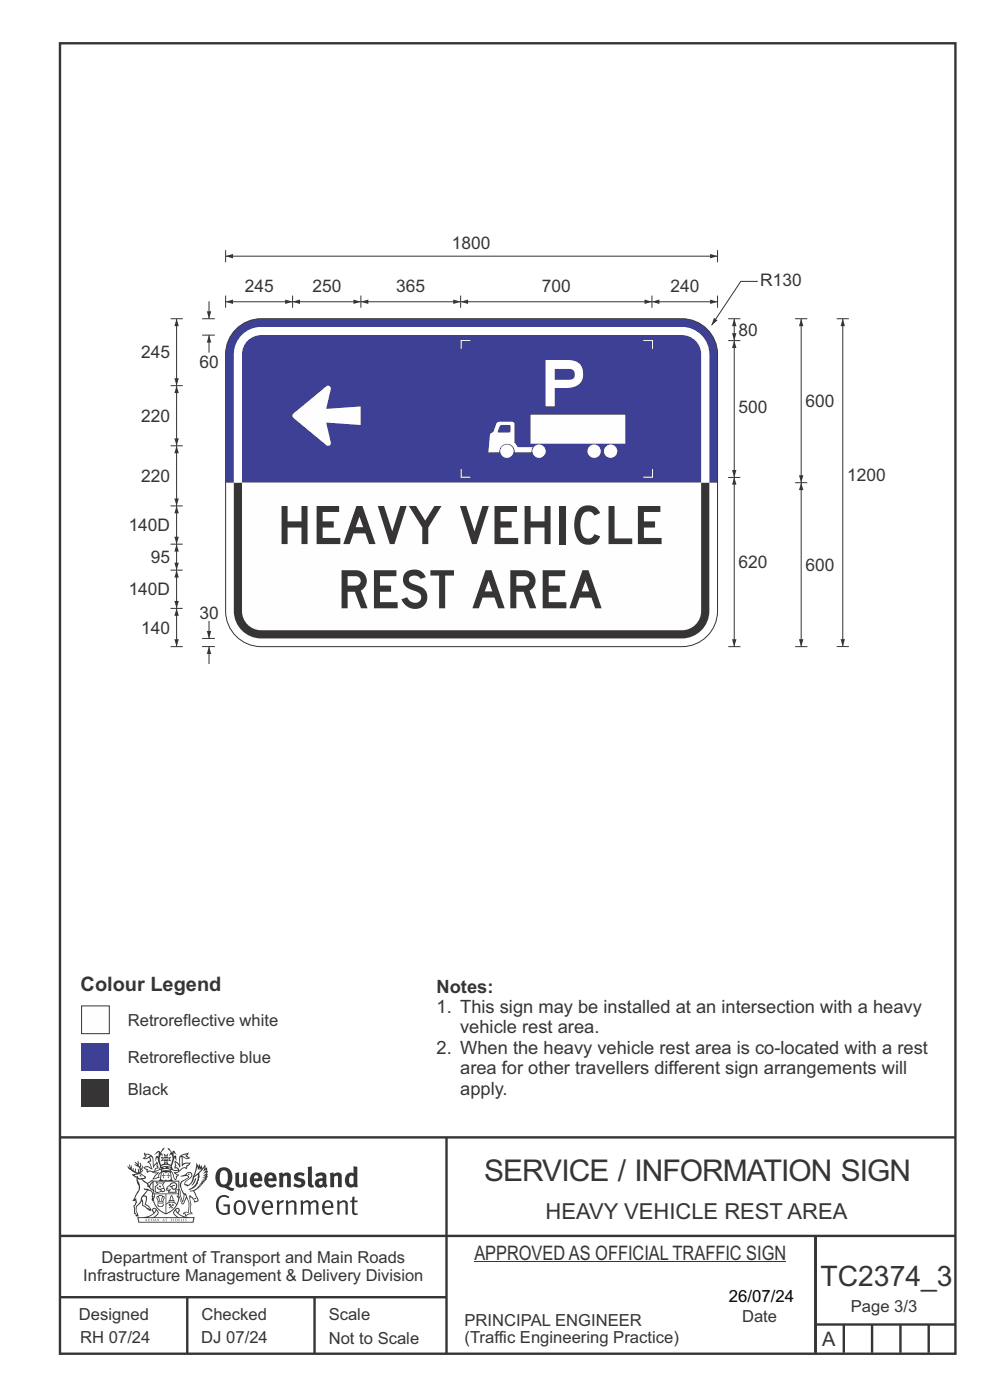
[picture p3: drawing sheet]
<svg xmlns="http://www.w3.org/2000/svg" width="210mm" height="297mm" viewBox="0 0 210 297" stroke-linecap="round" stroke-linejoin="round" font-family="sans-serif">
<g fill="none" stroke="#373435" stroke-width=".51">
<path d="M12.7 9.2h190v278h-190zM12.7 241.3h190M94.7 241.4v45.8M12.7 275.2h82M12.7 262.2h190.1M39.7 275.2v12M66.7 275.2v12M173 262.1v24.9M173 281h29.7M179 281v6M185 281v6M191 281v6"/>
<path d="M197 281v6"/>
</g>
<g fill="#373435">
<path d="M47 248.4a2.55 2.55 0 0 0 0 2.7l.3 .2a.81 .81 0 0 0 1-1v-.5a1.04 1.04 0 0 0-1.1-1.5zM46.3 248.1a1.82 1.82 0 0 1 2.1-.2 1.82 1.82 0 0 1 .9 1.8 2.29 2.29 0 0 1-.8 2l.7 .3h.5l-.2 .6a2.87 2.87 0 0 1-2-.7 2.12 2.12 0 0 1-1.7-3.1z" fill-rule="evenodd"/>
<path d="M49.9 248.9l.8-.2v2a.46 .46 0 0 0 .3 .6 .46 .46 0 0 0 .6-.3v-2.1l.7-.2v2.4l.2 .5-.5 .3-.3-.3a1.02 1.02 0 0 1-1.2 .3 1.02 1.02 0 0 1-.6-1.1z" fill-rule="evenodd"/>
<path d="M54 249.5l-.1 .5h.9a.49 .49 0 0 0-.2-.6 .49 .49 0 0 0-.6 .1zM53.4 249.1a1.34 1.34 0 0 1 1.6-.2 1.34 1.34 0 0 1 .6 1.5v.2h-1.7a.77 .77 0 0 0 .5 .8 .77 .77 0 0 0 .9-.4l.3 .5a1.59 1.59 0 0 1-2 .2 1.59 1.59 0 0 1-.5-2.1z" fill-rule="evenodd"/>
<path d="M57 249.5l-.1 .5h1a.49 .49 0 0 0-.2-.6 .49 .49 0 0 0-.7 .1zM56.4 249.1a1.34 1.34 0 0 1 1.6-.2 1.34 1.34 0 0 1 .7 1.5v.2h-1.8a.77 .77 0 0 0 .5 .8 .77 .77 0 0 0 .9-.4l.4 .5a1.59 1.59 0 0 1-2.1 .2 1.59 1.59 0 0 1-.5-2.1z" fill-rule="evenodd"/>
<path d="M59.2 248.9l.7-.2 .1 .4a.95 .95 0 0 1 1-.3 .95 .95 0 0 1 .7 .8v2.3h-.8v-2.3a.46 .46 0 0 0-.8 .1v2.2h-.8z" fill-rule="evenodd"/>
<path d="M62.6 249.1a1.75 1.75 0 0 1 2-.1l-.2 .5-.6-.2a.43 .43 0 0 0-.6 .3l.4 .3a1.04 1.04 0 0 1 1.2 1.1 1.04 1.04 0 0 1-1.4 1l-1.2-.4 .3-.6 1 .4 .4-.4a.88 .88 0 0 0-1-.5l-.4-.2-.1-.4z" fill-rule="evenodd"/>
<path d="M65.3 247.6l.8-.2 .1 3.8 .3 .2 .1 .4a.88 .88 0 0 1-1 0 .88 .88 0 0 1-.3-1z" fill-rule="evenodd"/>
<path d="M67.8 250.6a.43 .43 0 0 0-.1 .7 .43 .43 0 0 0 .7-.1v-.7zM66.8 249.1a1.7 1.7 0 0 1 2.4 .1v1.9l.3 .4-.4 .5-.5-.4a1.03 1.03 0 0 1-1.7-.1 1.03 1.03 0 0 1 .8-1.5h.7v-.4a.8 .8 0 0 0-1.2 .1z" fill-rule="evenodd"/>
<path d="M70 248.9l.7-.2 .1 .4a.95 .95 0 0 1 1-.3 .95 .95 0 0 1 .7 .8v2.3h-.8v-2.3a.46 .46 0 0 0-.8 .1v2.2h-.8z" fill-rule="evenodd"/>
<path d="M74.3 249.5a1.48 1.48 0 0 0 0 1.7h.5l.2-.1v-1.5l-.3-.2zM75 247.4l.8 .1 .1 4.4h-.7l-.1-.2a1.26 1.26 0 0 1-1.4 0 1.26 1.26 0 0 1-.5-1.3 1.29 1.29 0 0 1 .4-1.4 1.29 1.29 0 0 1 1.4-.1z" fill-rule="evenodd"/>
<path d="M46.4 253.9a1.72 1.72 0 0 1 2.3 0l-.3 .3a1.24 1.24 0 0 0-1.4-.2 1.24 1.24 0 0 0-.6 1.4 1.49 1.49 0 0 0 1.2 1.9l.7-.1v-1.3h-.8l-.1-.4h1.3v1.9a1.93 1.93 0 0 1-2.2 0 1.93 1.93 0 0 1-.7-2.2l.2-.8z" fill-rule="evenodd"/>
<path d="M50.4 255.1a1.65 1.65 0 0 0 .2 2.2 .99 .99 0 0 0 1-1.4 .78 .78 0 0 0-.4-.8 .78 .78 0 0 0-.8 0zM50 254.9a1.33 1.33 0 0 1 1.6-.1 1.33 1.33 0 0 1 .5 1.4 1.31 1.31 0 0 1-1.3 1.6 1.31 1.31 0 0 1-1.2-1.6v-.6z" fill-rule="evenodd"/>
<path d="M52.5 254.7l.4-.1 .9 2.6 .8-2.5h.5l-1.1 3h-.5z" fill-rule="evenodd"/>
<path d="M56.3 255.2l-.2 .7h1.3a.7 .7 0 0 0-.3-.8 .7 .7 0 0 0-.8 .1zM55.9 255a1.22 1.22 0 0 1 1.5-.2 1.22 1.22 0 0 1 .5 1.5h-1.8a.93 .93 0 0 0 .5 1 .93 .93 0 0 0 1.1-.2l.2 .3a1.43 1.43 0 0 1-1.8 .1 1.43 1.43 0 0 1-.6-1.7z" fill-rule="evenodd"/>
<path d="M58.7 254.7l.4-.1 .1 .5 .4-.4 .6-.1-.2 .5a.66 .66 0 0 0-.8 .7v1.9h-.4z" fill-rule="evenodd"/>
<path d="M60.6 254.7l.4-.1 .1 .5a.94 .94 0 0 1 1-.5 .94 .94 0 0 1 .8 .8v2.3h-.5l-.1-2.5a.81 .81 0 0 0-1.2 .3v2.2h-.4z" fill-rule="evenodd"/>
<path d="M63.7 254.7l.5-.1 .1 .5 .4-.3a.78 .78 0 0 1 1.1 .3 .9 .9 0 0 1 1-.5 .9 .9 0 0 1 .8 .8v2.3h-.5l-.1-2.5a.67 .67 0 0 0-1.1 .3v2.2h-.5v-2.4l-.4-.3-.7 .4v2.3h-.5z" fill-rule="evenodd"/>
<path d="M69 255.2l-.1 .7h1.3a.7 .7 0 0 0-.3-.8 .7 .7 0 0 0-.9 .1zM68.7 255a1.22 1.22 0 0 1 1.5-.2 1.22 1.22 0 0 1 .5 1.5h-1.8a.93 .93 0 0 0 .4 1 .93 .93 0 0 0 1.2-.2l.1 .3a1.44 1.44 0 0 1-1.7 .1 1.44 1.44 0 0 1-.6-1.7z" fill-rule="evenodd"/>
<path d="M71.4 254.7l.5-.1 .1 .5a.94 .94 0 0 1 1-.5 .94 .94 0 0 1 .8 .8v2.3h-.5l-.1-2.5a.81 .81 0 0 0-1.2 .3v2.2h-.4z" fill-rule="evenodd"/>
<path d="M74.7 253.9l.5-.1v.9h.7l-.1 .3h-.6v2.2l.1 .2h.5l.1 .3a.75 .75 0 0 1-1.2-.6v-2.1h-.4v-.3h.4z" fill-rule="evenodd"/>
<path d="M30.8 244.9l1.1 .3-.9 .5h-.4l.6-.5zM31.8 245.4h.2a2.44 2.44 0 0 1 .4 1.9l.1 .5 .7-1-.1 .6 .3 .3a.57 .57 0 0 0-.6 .7l-1-.1-.5 .2 .2-.5-.8-.3 .7-.1 .9 .5 .1-.1-.6-1.3-.2-.2h.5zM30.7 244.4l-.1 .5 .2 .4-.6 .4a1.04 1.04 0 0 0 1.4-.1l.2 .6-.3 .1-.2 .4a.94 .94 0 0 1 .8 1.1l-.2-.1a1.16 1.16 0 0 0-1.5-.1l.3 .4 .4 .2 .1 .5 .2 .1 .1-.2a.94 .94 0 0 1 1.1 .2l.8 .1-1.2 1.2a1.13 1.13 0 0 0 1.2-.2l.4-.1-.1-.4 .5-.8a.83 .83 0 0 0-.6 1.1l-.3-.1-.7 .4 1.1-1.4-.5 .1-.5-.1 1.3-.5-.1-.1-.9 .4v-.3l.2-.2 .3 .1 .1-.3-.2-.4v-.6l-.1-.4-.7 1v-.7a1.42 1.42 0 0 0-1.6-1.8z" fill-rule="evenodd"/>
<path d="M38.5 245.2l.5-.2 .7-.1-.6 .3 .8 .5h-.3zM38.3 245.5l.2-.1 .1 2a1.69 1.69 0 0 1 1.6-.6l-.8 .5 .1 .5a1.1 1.1 0 0 0-1.5 .6l-.1-.5-.2-.2h-.5l.3-.4-.3-.7a1.42 1.42 0 0 1 .8 1.1l.2-.1zM37.1 246.2l.1 1-.2 .3 .1 .4h.5l.1 .2a.96 .96 0 0 1-1.1-.1l-.1 .1a1.06 1.06 0 0 0 1.3 .2v.1a.72 .72 0 0 1-1 .2l.3 .5 .6 .2-.4 .2-.1 .6-.2-.3-.4-1.1-.4-.4 .4 .9a1.54 1.54 0 0 0 .7 1.2l.2-.3a.58 .58 0 0 1 .4-.8l.2-.1h-.3l-.5-.3 .9-.5a.93 .93 0 0 1 1.2-.5v.2l.2-.2 .1-.5a.99 .99 0 0 0 .7-.8l-1.3 .1-.3 .2-.1-1.4 .9 .4 .9-.3h-.4l-.5-.4 .4-.7-.6 .2a1.46 1.46 0 0 0-1.4 2.1v.4l-.2-.4z" fill-rule="evenodd"/>
<path d="M35.6 248.9l.2 .1-.1 .3 .4 .1h-.4v.6l-.1-.6h-.3l.3-.1z" fill-rule="evenodd"/>
<path d="M34.6 248.9l.2 .1v.3l.3 .1h-.3l-.1 .6v-.6h-.4l.4-.1z" fill-rule="evenodd"/>
<path d="M34.3 248.8a.57 .57 0 0 1 .9 .2 .57 .57 0 0 1 .9-.2l.2 1.4h-.2a.57 .57 0 0 1-.9 0 .69 .69 0 0 1-1.1 0zM34.2 248.1l-.3 2.1-.2 .4h3l-.2-.4-.3-2.1h-.2v.2l-.8-.1-.8 .1v-.2z" fill-rule="evenodd"/>
<path d="M34.2 252.4a.3 .3 0 0 0 .6 0 .3 .3 0 0 0-.6 0zM33.3 250.9l.3 .3-.3 .4a.79 .79 0 0 0 0 1.3l.8-.2-.1-.3a.55 .55 0 0 1-.7-.6l.1-.1 .2 .3 .3 .2 .8-.2-.4-.7 .4-.4-.7 .2zM33 250.7l1.1 .2 .9-.2-.4 .6 .4 1.2a.56 .56 0 0 1-.8 .3l-.2 .1a.73 .73 0 0 1-.9 .1 .73 .73 0 0 1-.3-1v-.4l.6-.4z" fill-rule="evenodd"/>
<path d="M35.6 251.8l.7-.4a.58 .58 0 0 1 1-.1 .58 .58 0 0 1-.4 .9l-.3-.3a.43 .43 0 0 1 .6-.4 .57 .57 0 0 0-.8 .2l-.2-.1-.3 .1 .4 .2a.55 .55 0 0 0 .9 .4v.5h-1.3l.3-.4-.1-.1-.6 .1 .2-.3-.2-.1zM35.4 251.8l-.1 .2a.39 .39 0 0 0 .2 .6h.3l-.2 .4h1.9l-.1-.8a.86 .86 0 0 0-.1-1.3 .86 .86 0 0 0-1.3 .4z" fill-rule="evenodd"/>
<path d="M36 254.8h.8v.2h-.8zM36.4 253.8l.2 .8h-.4zM36.4 253.5l-.3 .5-.1 .6h-.2v.4l-.7 .4 .2 .1a1.48 1.48 0 0 1 2.1 .2l.2-.1-.6-.5v-.5h-.2l-.1-.6z" fill-rule="evenodd"/>
<path d="M35.8 255.4l.4 .1 .1 .3 .3-.2-.2-.2a.38 .38 0 0 1 .5 .5l-.2-.2-.3 .2 .3 .2-.3 .3-.1-.4-.4 .4-.1-.2 .4-.3-.1-.1-.2 .1z" fill-rule="evenodd"/>
<path d="M34.5 254h.2v.2l-.2 .6h-.2zM33.6 255.3h.9v.2a.55 .55 0 0 1-.8 .4v-.2l-.2-.1zM33.4 254h.2l.2 .8h-.2zM33.6 255l.8-.1 .1 .2h-.8zM33.8 253.7h.5l-.2 1.1h-.1zM33.3 253.8l-.1 .3 .3 1.1a.48 .48 0 0 0-.1 .6 .48 .48 0 0 0 .5 .2h.5a.49 .49 0 0 0 .2-.8l.3-1.1-.1-.3a1.42 1.42 0 0 0-1.5 0z" fill-rule="evenodd"/>
<path d="M33.7 251.5l.4 .1 .1 .3h-.3z" fill-rule="evenodd"/>
<path d="M41.3 250.1l.3-.2-.2 .8-.6 .8h-.2l.5-.7z" fill-rule="evenodd"/>
<path d="M39.7 249l.3-.2 .5 .2a.88 .88 0 0 1-.6 1.1 1.22 1.22 0 0 0-.8 1.3l.5 .2a.72 .72 0 0 0 .9-.4l.5-.8 .2-.6 .8-.6v.2a2.85 2.85 0 0 1-2 2.9l.1 .1a2.13 2.13 0 0 0 1.9-1.5v-.3a2.01 2.01 0 0 0 .3-1.7l1.1-1.3-.4 1 .7-.5-.7 1 .8-.4-.8 .8 .7-.2-.9 .6 .8-.1-.8 .4h.7l-.8 .3 .3 .2h-.4l.2 .3h-.4l.2 .3h-.4l.1 .2h-.1a2.16 2.16 0 0 1-2 1.1l.1 .2 .4-.1a.76 .76 0 0 1 .7 .8l.5 1.2-.6 .2a1.45 1.45 0 0 0-1.1-1.3l.2 1.8-.1 1.8 .4 .3a1.07 1.07 0 0 0-1.2 .4v-.3l-.5-.2a.87 .87 0 0 1 1.1-.1v-.7a4.4 4.4 0 0 0-.6-3.1l-.1-.3h-.2a2.16 2.16 0 0 1-.7-2.2l.3-.4 1.2-.7a.55 .55 0 0 0-.4-.8zM37.8 252.4a.76 .76 0 0 1 .3 1.1l.6 1.6 .4-1.7 .2 .1a.61 .61 0 0 1-.1 .9l-.3 .8-.2 .1-.7-1.6-.3 .1a1.18 1.18 0 0 0 .1-1.4zM41.8 247.5l.2 .7 .3-.5v.6l.4-.5a1.9 1.9 0 0 1-1.2 1.4l-.3 .3zM38.2 249.6l1.4-.2 .2 .2v.3l-.5 .2a1.26 1.26 0 0 0-.9 1.9l.2 .7a1.84 1.84 0 0 1 .1 2.1l-.4-1.4a.96 .96 0 0 0-.4-1.2l-.4 .2a.78 .78 0 0 1 0 1.3l.1 .3h.4l.4 1.1a.38 .38 0 0 0 .2 .4 .38 .38 0 0 0 .4-.1l.6-1.2a2.94 2.94 0 0 1 .4 2.5l-.1 .4h-.8l-.3 .4v.2l.4-.1 .1 .4 .2 .1a1.02 1.02 0 0 1 1.3-.5v-.4l-.3-.1 .1-1.8-.3-1.3h.1a1.14 1.14 0 0 1 .8 1 .63 .63 0 0 0 .8-.2 .63 .63 0 0 0-.2-.9l-.6-1.2 .9-.6 .2-.4h.3l-.1-.2h.4l-.1-.3h.3l-.1-.3 .5-.1-.2-.2 .6-.4v-.2h-.2l.4-.5h-.3l.3-.5-.4 .1 .4-.5v-.3l-.3 .2 .2-.7-.1-.2-.4 .3v-.8l-.6 .8-.2-.8-.2 .5-.3-.7-.1 .6-.5-.8-.1 1.4-.6 1.8a1.81 1.81 0 0 1-1 1.5l-.6-.2a1.75 1.75 0 0 1 1.1-1.2 .75 .75 0 0 0 .1-1.3 .75 .75 0 0 0-1.2 .4z" fill-rule="evenodd"/>
<path d="M41.2 254.1h.3l.2 .2-.4 .1z" fill-rule="evenodd"/>
<path d="M29.4 258.4h11.6l-.1 .8h-11.4zM31.3 258.2l.5-.1a2.48 2.48 0 0 0 1.4-1.3l.3 .5-.5 .6-.5 .3zM32.5 256.6l.3-.2 .2 .1-.3 .7zM37.2 256.8a2.65 2.65 0 0 0 1.8 1.4h-1.1l-.5-.3-.5-.6zM37.4 256.5l.2-.1 .3 .2-.3 .6zM29.2 258.2l.1 1.2h11.8l.2-1.1-.2-.1a4.1 4.1 0 0 1-3.3-.9l.3-.4-.1-.6a1.06 1.06 0 0 0-1.3 1l.2 .4 .6 .5h-4.7l.3-.1a.84 .84 0 0 0 .6-.8 .84 .84 0 0 0-.5-.8l-.3-.2h-.5l-.1 .6 .3 .4a4.2 4.2 0 0 1-3.4 .9z" fill-rule="evenodd"/>
<path d="M31 258.7l.1 .2h-.2zM31 258.5l-.3 .6 .4-.2 .2 .2z" fill-rule="evenodd"/>
<path d="M31.3 258.6h.3v.4a.25 .25 0 0 0 .2-.1 .25 .25 0 0 0-.1-.3h.1a.29 .29 0 0 1 0 .4 .29 .29 0 0 1-.4 0 .29 .29 0 0 1 0-.4z" fill-rule="evenodd"/>
<path d="M32.2 258.6a.22 .22 0 0 1 .3 .2 .22 .22 0 0 1-.3 .2zM32 258.6l.1 .4a.33 .33 0 0 0 .4 0 .33 .33 0 0 0 0-.4 .33 .33 0 0 0-.5 0z" fill-rule="evenodd"/>
<path d="M32.9 258.7l.1 .2h-.2zM32.9 258.5l-.2 .6 .3-.2 .2 .2z" fill-rule="evenodd"/>
<path d="M33.3 258.6h.2l.1 .1 .2-.1-.2 .2 .2 .3-.3-.3-.1 .3h-.1l.2-.3z" fill-rule="evenodd"/>
<path d="M34.7 258.7l.1 .2h-.2zM34.7 258.5l-.3 .6 .4-.2 .2 .2z" fill-rule="evenodd"/>
<path d="M35 258.5h.5l-.2 .1v.5h-.2l.1-.5z" fill-rule="evenodd"/>
<path d="M36.2 258.6l.3-.1-.1 .1v.2h.1h-.1v.3h-.2z" fill-rule="evenodd"/>
<path d="M36.7 258.6h.2v.5h-.2z" fill-rule="evenodd"/>
<path d="M37.3 258.6a.22 .22 0 0 1 .3 .2 .22 .22 0 0 1-.3 .2zM37.1 258.6v.4a.33 .33 0 0 0 .5 0 .33 .33 0 0 0 0-.4 .33 .33 0 0 0-.5 0z" fill-rule="evenodd"/>
<path d="M37.8 258.6l.4-.1-.2 .1v.2h.1h-.1v.2l.2 .1h-.4z" fill-rule="evenodd"/>
<path d="M38.4 258.6h.2l-.1 .4 .2 .1h-.3z" fill-rule="evenodd"/>
<path d="M38.9 258.6h.2v.5h-.2z" fill-rule="evenodd"/>
<path d="M39.3 258.6h.2h-.1l.2 .3-.2 .2-.1-.1v-.1l.2 .1z" fill-rule="evenodd"/>
<path d="M34.2 247.4a1.51 1.51 0 0 1 2 .2 2.67 2.67 0 0 0-2.1 0zM35.7 247.6l.4 .1 .1 .3-.4-.1zM34.6 247.6h.5l.1 .2h-.4zM34 247.8l.3 .2h-.3zM34.9 246.9l.3-.2 .3 .2zM34.9 245.6l.2 .1v.3h-.2zM35 245.1l.2 .2 .2-.2-.1 .3h-.2zM35.1 246.3h.2l.1 .4-.2-.2-.2 .2zM35.3 245.7l.2-.1v.4h-.2zM34.4 245.7h.3l.1 .3-.4 .1 .2-.2zM35.7 245.7h.3l-.2 .2 .2 .2-.4-.1zM32.7 244.9l1-.5-.1 1-.2-.2-.3 .2-.3 1.1 .5-1 .3 .9a1.84 1.84 0 0 1 .2 1.7l.4 .1a2.48 2.48 0 0 1 2.2 0l.2-.2-.2-.7 .7-1.8 .4 .7-.2-1-.2-.1-.2 .3v-.9l.6 .4-.6-.8-.3 .1-.1 .4-.5-.9-.5-.3 .2 .5 .6 .5-.5 .8 .4-.4a2.06 2.06 0 0 1 0 2.3l-.5-.2-.2-.6 .1-.1 .8 .2-.4-.5 .4-.5-.7 .2-.2-.2 .2-.7-.5 .4-.5-.4 .2 .7-.2 .2-.7-.2 .4 .5-.4 .5 .8-.2 .1 .1-.2 .6-.5 .2a2.02 2.02 0 0 1 0-2.2l.3 .5-.1-.7-.3-.1 .8-1.2-.4 .3-.5 .8-.2-.3a.8 .8 0 0 0-.8 .5z" fill-rule="evenodd"/>
<path d="M29.2 250.1l.3 .1a.61 .61 0 0 1 .8 .4l.3 .2a.8 .8 0 0 1 .6 1l.4 .1 .5 .5a1 1 0 0 1 .5 1.1l-.1 .7v-.5h-.1a.96 .96 0 0 0-.8-1.3l-.2-.2h-.7l-.1-.1-.1 .1 .1 .3h.6l-1.2 1.3-.2 1-.4 .6a1.33 1.33 0 0 0-.5 1.8l.2 .5a1.26 1.26 0 0 1-.5-1.5l-.1-.3a1.56 1.56 0 0 0 .4-1.7l-.3 .2 .2-.5a3.2 3.2 0 0 0 .7-3zM30.4 253.9h.4a2.06 2.06 0 0 1-.1 1.6l.7 .5 .4 .4-.6-.1-.8-.6-.1-.9a.51 .51 0 0 1 .1-.9zM28.6 249.3a1.52 1.52 0 0 1 2.1 .5l-1.1 .2-.2-.1-.1-.4h-.5zM27.5 247v.8l-.3-.4h-.1a3.1 3.1 0 0 0 1.9 1.6l-1 .1 .5 .6 .5 .1 .1 1.1a1.84 1.84 0 0 1-.3 2.5l-.4 .9-.3 .4 .2 .1 .4-.1 .1 .4-.2 .5-.3 .2 .1 1.7h.2l.3 .5 .1 .1 .4-.1-.1-.5a1.3 1.3 0 0 1-.1-1.7l.9-1 .1 1.1 .6 .2 .5 .5 .1-.1 .2 .3h.5a1.85 1.85 0 0 0-1.2-1.4l.1-.3a1.39 1.39 0 0 0 0-1.4l-.5-.1 .5-.5a.66 .66 0 0 1 .9-.4 .66 .66 0 0 1 .3 .9l-.1 .4 .2-.1v.2l-.1 .3 .2 .5 .1-.3a2.24 2.24 0 0 0 .1-2.2 .73 .73 0 0 1-.7-.7 .73 .73 0 0 1 .6-.7v-.2a.94 .94 0 0 0-.9 .8 .48 .48 0 0 1-.1-.6 .48 .48 0 0 1 .5-.2l.5-.3a.51 .51 0 0 0-.8 .2l-.5 .2-1-.8h.6l.2-.5-1.2-.7 .5-.5v-.3l-.5 .4 .1-.2a.69 .69 0 0 0 .2-1v.4l-.2 .3v-1.1l-.3-.2 .1 .6-.1 .2-.4-1.3v.7l-.6-.4 .5 .7-.6-.2 .3 .3a1 1 0 0 1 .7 1.4l-.2-.8v.9l-.5-.2v-.8l-.2 .7-.2-.1-.1-.6-.2 .4-.2-.2 .1-.7-.2 .5z" fill-rule="evenodd"/>
<path d="M29.6 249.4l.2-.1 .3 .2z" fill-rule="evenodd"/>
<path d="M32.4 250.5h5.6v2l-.2-.1v-1.7h-5.2v2.5h5.2v-.8l.1 .2-.1 1.1v-.3h-2.5v4a4.1 4.1 0 0 0 2.6-3.6l.1-.1a4 4 0 0 1-2.8 3.9 4.2 4.2 0 0 1-2.8-4.7l.1 1.2 .1-.1a3.8 3.8 0 0 0 2.5 3.4v-4h-2.5l-.2-.9z" fill-rule="evenodd"/>
<circle cx="40" cy="249.1" r=".17"/>
</g>
<path d="M100.6 267.7h66.2" fill="none" stroke="#373435" stroke-width=".21"/>
<path d="M17.3 221.3h5.9v5.9h-5.9z" fill-rule="evenodd" fill="#3e4095"/>
<path d="M17.3 213.4h5.9v5.9h-5.9z" fill-rule="evenodd" fill="#fefefe" stroke="#373435" stroke-width=".21"/>
<g fill="#373435">
<path d="M17.3 228.9h5.9v5.9h-5.9z" fill-rule="evenodd"/>
<path d="M49.6 102.4h100.9v27.2a5.8 5.8 0 0 1-5.8 5.8h-89.3a5.8 5.8 0 0 1-5.8-5.8z" fill-rule="evenodd"/>
</g>
<path d="M50.5 69.5a7.5 7.5 0 0 1 4.9-1.9h89.3a7.6 7.6 0 0 1 7.5 7.6v27.2h-104.3v-27.2a7.5 7.5 0 0 1 2.6-5.7z" fill-rule="evenodd" fill="#3e4095"/>
<path d="M51.3 71.1a5.8 5.8 0 0 1 4.1-1.7h89.3a5.8 5.8 0 0 1 5.8 5.8v27.2h-100.9v-27.2a5.8 5.8 0 0 1 1.7-4.1z" fill-rule="evenodd" fill="#fefefe"/>
<path d="M52.5 72.3a4 4 0 0 1 2.9-1.2h89.3a4.1 4.1 0 0 1 4 4.1v27.2h-97.4v-27.2a4 4 0 0 1 1.2-2.9z" fill-rule="evenodd" fill="#3e4095"/>
<path d="M51.3 102.4h97.4v27.2a4.1 4.1 0 0 1-4 4.1h-89.3a4.1 4.1 0 0 1-4.1-4.1z" fill-rule="evenodd" fill="#fefefe"/>
<path d="M50.5 69.5a7.5 7.5 0 0 1 4.9-1.9h89.3a7.6 7.6 0 0 1 7.5 7.6v54.4a7.6 7.6 0 0 1-7.5 7.6h-89.3a7.6 7.6 0 0 1-7.5-7.6v-54.4a7.5 7.5 0 0 1 2.6-5.7z" fill="none" stroke="#373435" stroke-width=".21"/>
<path d="M115.7 76.4h4.5a2.91 2.91 0 0 1 3.5 2.3 2.81 2.81 0 0 1-2.8 3.6h-3.2v3.9h-2zM117.7 78.3v2.3h2.9a1.17 1.17 0 0 0 1.3-1.2 1.17 1.17 0 0 0-1.3-1.1zM112.9 95.7a1.45 1.45 0 0 0 2.9 0 1.45 1.45 0 0 0-2.9 0zM106.1 95.7a1.42 1.42 0 0 0 2.8 0 1.42 1.42 0 0 0-2.8 0zM124.6 95.7a1.42 1.42 0 0 0 2.8 0 1.42 1.42 0 0 0-2.8 0zM128.1 95.7a1.42 1.42 0 0 0 2.8 0 1.42 1.42 0 0 0-2.8 0zM112.5 88v6.1h20.1v-6.1zM105.5 89.6l.6-.1h2.7l.3 .4v4.1l.7 .9h3.2l-.3 1.1h-3.5a1.67 1.67 0 0 0-1.7-1.9 1.67 1.67 0 0 0-1.6 1.9h-2.3l.3-3.9 .7-.4zM106 90.4l.5-.2h1.6l.2 .3-.1 1.1-.4 .2-2.1-.1-.1-.2z" fill-rule="evenodd" fill="#fefefe"/>
<path d="M99.8 72.3h-2v1.7M136.5 72.3h1.9v1.7M97.8 99.5v1.7h2M138.4 99.5v1.7h-1.9" fill="none" stroke="#fefefe" stroke-width=".21"/>
<path d="M62.2 87.7l7-5.7a.58 .58 0 0 1 .7-.1 .58 .58 0 0 1 .3 .6l-1 4.2 7.3-.5v4l-7.3-.6 1 4.3a.58 .58 0 0 1-.3 .6 .58 .58 0 0 1-.7-.1l-7-5.8a.55 .55 0 0 1 0-.9z" fill-rule="evenodd" fill="#fefefe"/>
<path d="M42.9 71.1h2.7M42.9 135.4h2.7M44.3 131.7v3.7" fill="none" stroke="#373435" stroke-width=".21"/>
<path d="M43.9 133.9h.9l-.5 1.6z" fill="#373435"/>
<path d="M44.3 63.9v3.7" fill="none" stroke="#373435" stroke-width=".21"/>
<path d="M43.9 66h.9l-.5 1.6z" fill="#373435"/>
<path d="M44.3 71.1v3.7" fill="none" stroke="#373435" stroke-width=".21"/>
<path d="M44.3 71.1l.5 1.6h-.9z" fill="#373435"/>
<path d="M44.3 137.2v3.7" fill="none" stroke="#373435" stroke-width=".21"/>
<path d="M44.3 137.1l.5 1.6h-.9z" fill="#373435"/>
<path d="M37.5 67.6v14.2M42.9 67.6h2.7" fill="none" stroke="#373435" stroke-width=".21"/>
<g fill="#373435">
<path d="M37 80.2h.9l-.4 1.6z"/>
<path d="M37.5 67.6l.4 1.6h-.9z"/>
</g>
<path d="M36.2 67.6h2.6M36.2 94.6h2.6M36.2 129.1h2.5M37.5 129.1v8.1" fill="none" stroke="#373435" stroke-width=".21"/>
<g fill="#373435">
<path d="M37 135.6h.9l-.4 1.6z"/>
<path d="M37.5 129l.4 1.6h-.9z"/>
</g>
<path d="M36.2 137.2h2.6M37.5 120.9v8.2" fill="none" stroke="#373435" stroke-width=".21"/>
<g fill="#373435">
<path d="M37.5 120.9l.4 1.6h-.9z"/>
<path d="M37 127.5h.9l-.4 1.6z"/>
</g>
<path d="M37.5 94.6v12.7M36.2 120.9h2.5" fill="none" stroke="#373435" stroke-width=".21"/>
<g fill="#373435">
<path d="M37.5 94.5l.4 1.6h-.9z"/>
<path d="M37 105.8h.9l-.4 1.6z"/>
</g>
<path d="M36.2 115.4h2.5M37.5 107.3v8.1M42.9 137.2h2.7" fill="none" stroke="#373435" stroke-width=".21"/>
<g fill="#373435">
<path d="M37.5 107.3l.4 1.6h-.9z"/>
<path d="M37 113.9h.9l-.4 1.6z"/>
</g>
<path d="M36.2 107.3h2.5M37.5 115.4v5.5" fill="none" stroke="#373435" stroke-width=".21"/>
<g fill="#373435">
<path d="M37.5 115.4l.4 1.6h-.9z"/>
<path d="M37 119.4h.9l-.4 1.6z"/>
</g>
<path d="M47.9 54.3h104.3" fill="none" stroke="#373435" stroke-width=".21"/>
<g fill="#373435">
<path d="M150.6 53.9l1.6 .4-1.6 .5z"/>
<path d="M47.8 54.3l1.6-.4v.9z"/>
</g>
<path d="M47.9 64h14.2M97.7 62.7v2.6" fill="none" stroke="#373435" stroke-width=".21"/>
<g fill="#373435">
<path d="M60.5 63.5l1.6 .5-1.6 .5z"/>
<path d="M47.8 64l1.6-.5v1z"/>
</g>
<path d="M47.9 62.7v2.6M97.7 64h40.6" fill="none" stroke="#373435" stroke-width=".21"/>
<g fill="#373435">
<path d="M97.7 64l1.6-.5v1z"/>
<path d="M136.7 63.5l1.6 .5-1.6 .5z"/>
</g>
<path d="M47.9 53.1v2.5M138.3 64h13.9M152.2 62.7v2.6" fill="none" stroke="#373435" stroke-width=".21"/>
<g fill="#373435">
<path d="M150.6 63.5l1.6 .5-1.6 .5z"/>
<path d="M138.3 64l1.6-.5v1z"/>
</g>
<path d="M152.2 53.1v2.5M138.3 62.7v2.6M178.8 67.6v69.6" fill="none" stroke="#373435" stroke-width=".21"/>
<g fill="#373435">
<path d="M178.3 135.6h.9l-.4 1.6z"/>
<path d="M178.8 67.6l.4 1.6h-.9z"/>
</g>
<path d="M168.7 102.4h2.5M169.9 102.4v34.8" fill="none" stroke="#373435" stroke-width=".21"/>
<g fill="#373435">
<path d="M169.5 135.6h.9l-.5 1.6z"/>
<path d="M169.9 102.4l.5 1.6h-.9z"/>
</g>
<path d="M169.9 67.6v34.8M177.5 67.6h2.6M168.7 137.2h2.6M177.5 137.2h2.6" fill="none" stroke="#373435" stroke-width=".21"/>
<g fill="#373435">
<path d="M169.5 100.8h.9l-.5 1.6z"/>
<path d="M169.9 67.6l.5 1.6h-.9z"/>
</g>
<path d="M168.7 67.6h2.5M155.7 101.2v36" fill="none" stroke="#373435" stroke-width=".21"/>
<g fill="#373435">
<path d="M155.3 135.6h.9l-.5 1.6z"/>
<path d="M155.7 101.2l.5 1.6h-.9z"/>
</g>
<path d="M160.7 59.7h-3.6l-6.2 9.3M154.5 137.2h2.6" fill="none" stroke="#373435" stroke-width=".21"/>
<path d="M151.4 67.4l.8 .6-1.3 1z" fill="#373435"/>
<path d="M154.5 72.3h2.5M155.7 72.3v29" fill="none" stroke="#373435" stroke-width=".21"/>
<g fill="#373435">
<path d="M155.3 99.7h.9l-.5 1.6z"/>
<path d="M155.7 72.2l.5 1.6h-.9z"/>
</g>
<path d="M155.7 67.6v4.7" fill="none" stroke="#373435" stroke-width=".21"/>
<g fill="#373435">
<path d="M155.3 70.7h.9l-.5 1.6z"/>
<path d="M155.7 67.6l.5 1.6h-.9z"/>
</g>
<path d="M154.5 67.6h2.5M36.2 81.8h2.6M37.5 81.8v12.8M154.5 101.3h2.5" fill="none" stroke="#373435" stroke-width=".21"/>
<g fill="#373435">
<path d="M37.5 81.8l.4 1.6h-.9z"/>
<path d="M37 93h.9l-.4 1.6z"/>
</g>
<path d="M62.1 64h14.5" fill="none" stroke="#373435" stroke-width=".21"/>
<g fill="#373435">
<path d="M62 64l1.6-.5v1z"/>
<path d="M75 63.5l1.6 .5-1.6 .5z"/>
</g>
<path d="M62.1 62.7v2.6M76.6 64h21.1" fill="none" stroke="#373435" stroke-width=".21"/>
<g fill="#373435">
<path d="M76.5 64l1.6-.5v1z"/>
<path d="M96.1 63.5l1.6 .5-1.6 .5z"/>
</g>
<path d="M76.6 62.7v2.6" fill="none" stroke="#373435" stroke-width=".21"/>
<g font-size="11.2" fill="#373435">
<text x="58.8" y="115.4">HEAVY VEHICLE</text>
<text x="71.5" y="129">REST AREA</text>
</g>
<text font-size="6.3" fill="#373435" x="102.7" y="250.5">SERVICE / INFORMATION SIGN</text>
<text font-size="6" fill="#373435" x="174.1" y="272.8">TC2374_3</text>
<text font-size="4.7" fill="#373435" x="115.7" y="258.7">HEAVY VEHICLE REST AREA</text>
<g font-size="4.2" fill="#373435">
<text x="17.1" y="210.1">Colour Legend</text>
<text x="100.6" y="267.2">APPROVED AS OFFICIAL TRAFFIC SIGN</text>
<text x="174.4" y="285.6">A</text>
</g>
<g font-size="3.9" fill="#373435">
<text x="92.6" y="210.6">Notes:</text>
<text x="92.6" y="214.9">1. This sign may be installed at an intersection with a heavy</text>
<text x="97.6" y="219.2">vehicle rest area.</text>
<text x="92.6" y="223.6">2. When the heavy vehicle rest area is co-located with a rest</text>
<text x="97.6" y="227.9">area for other travellers different sign arrangements will</text>
<text x="97.6" y="232.2">apply.</text>
</g>
<g font-size="3.7" fill="#373435">
<text x="95.8" y="52.9">1800</text>
<text x="51.9" y="62">245</text>
<text x="66.3" y="62">250</text>
<text x="84.1" y="62">365</text>
<text x="114.9" y="62">700</text>
<text x="142.2" y="62">240</text>
<text x="161.3" y="60.7">R130</text>
<text x="156.7" y="71.2">80</text>
<text x="30" y="76">245</text>
<text x="42.3" y="78.2">60</text>
<text x="30" y="89.5">220</text>
<text x="156.7" y="87.6">500</text>
<text x="170.9" y="86.3">600</text>
<text x="30" y="102.3">220</text>
<text x="179.7" y="102">1200</text>
<text x="27.3" y="112.7">140D</text>
<text x="32" y="119.5">95</text>
<text x="156.7" y="120.5">620</text>
<text x="170.9" y="121.1">600</text>
<text x="27.3" y="126.3">140D</text>
<text x="42.3" y="131.2">30</text>
<text x="30" y="134.4">140</text>
</g>
<text font-size="3.6" x="154.6" y="276.2">26/07/24</text>
<g font-size="3.5" fill="#373435">
<text x="27.1" y="217.6">Retroreflective white</text>
<text x="27.1" y="225.5">Retroreflective blue</text>
<text x="27.1" y="232.4">Black</text>
<text x="21.6" y="267.9">Department of Transport and Main Roads</text>
<text x="17.7" y="271.8">Infrastructure Management &amp; Delivery Division</text>
<text x="16.7" y="280">Designed</text>
<text x="42.7" y="280">Checked</text>
<text x="69.7" y="280">Scale</text>
<text x="98.5" y="281.3">PRINCIPAL ENGINEER</text>
<text x="157.4" y="280.5">Date</text>
<text x="180.5" y="278.3">Page 3/3</text>
<text x="17" y="284.8">RH 07/24</text>
<text x="42.7" y="284.8">DJ 07/24</text>
<text x="69.7" y="285.2">Not to Scale</text>
<text x="98.5" y="284.8">(Traffic Engineering Practice)</text>
</g>
</svg>
